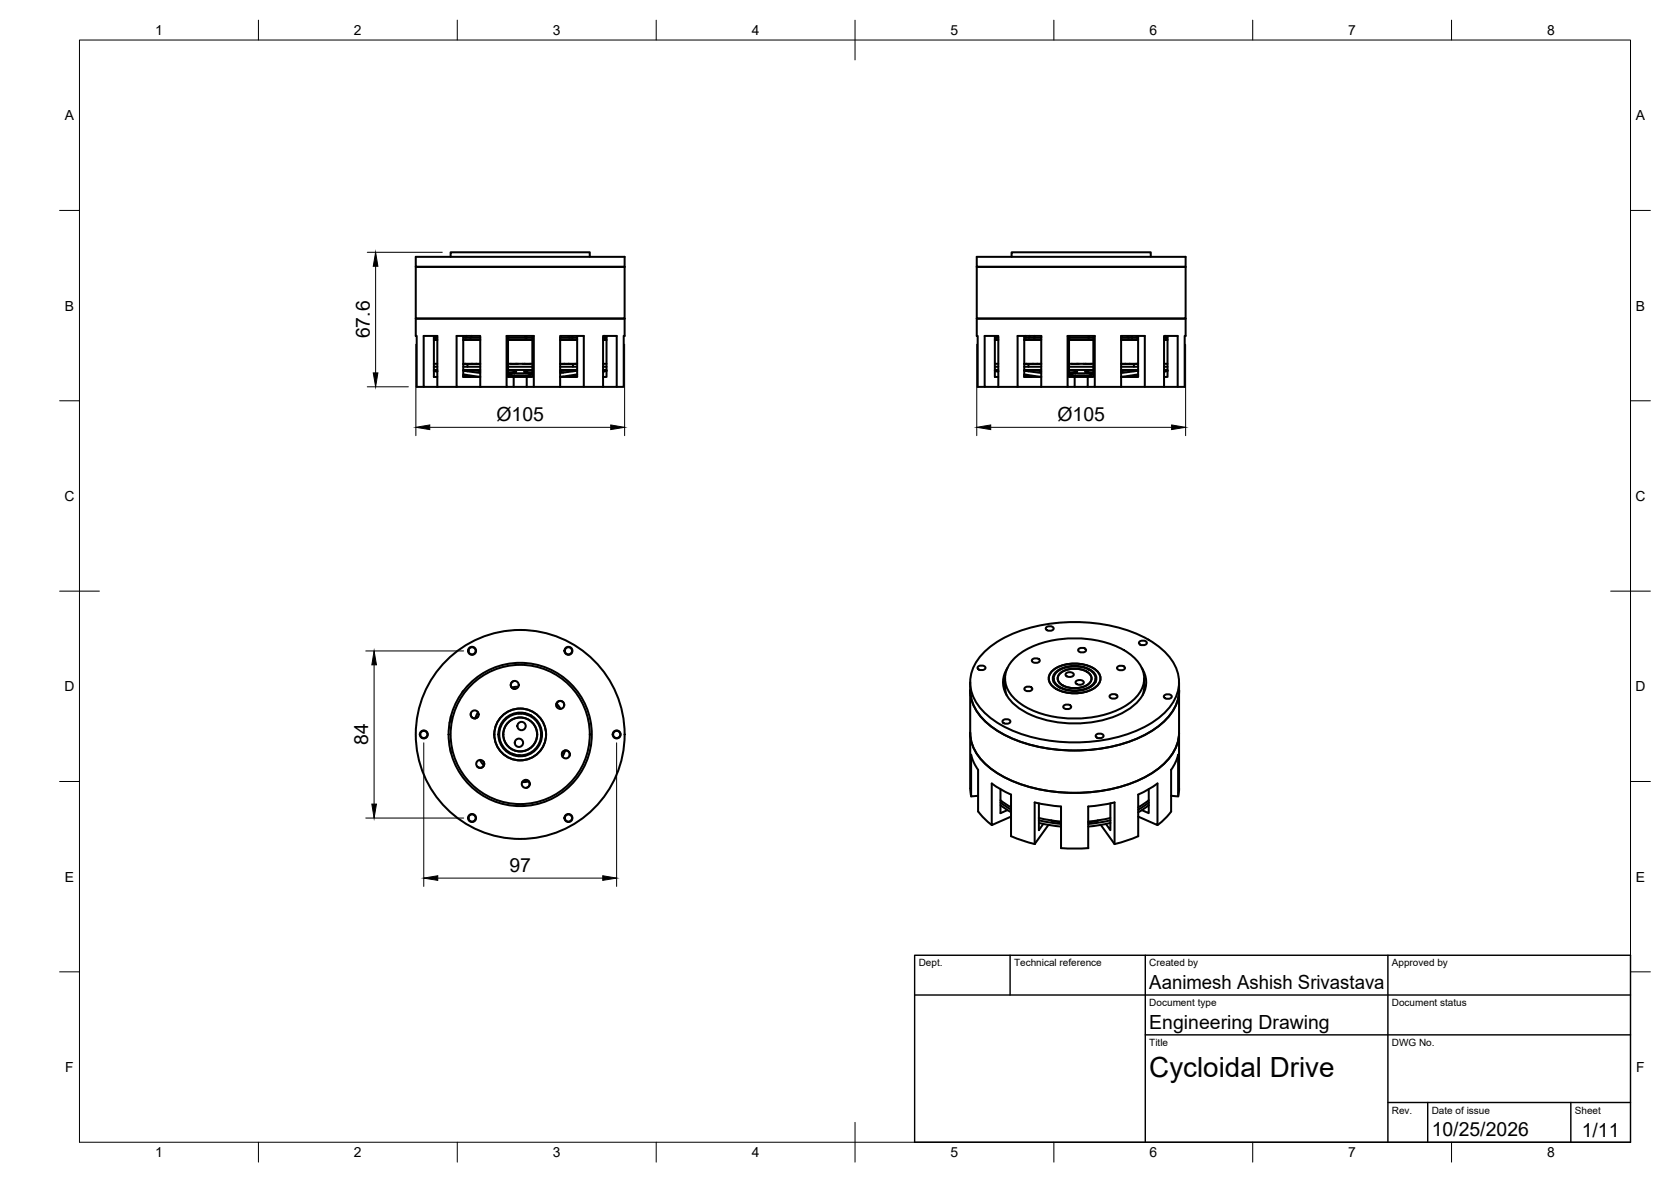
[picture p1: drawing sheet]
<svg xmlns="http://www.w3.org/2000/svg" width="420mm" height="297mm" viewBox="0 0 420 297" stroke-linecap="round" stroke-linejoin="round" font-family="sans-serif">
<!-- layer: Visible -->
<g fill="none" stroke="#000" stroke-width=".51">
<path d="M104.5 64.5h52.6v2.6h-52.6zM104.5 67.1h52.6v13h-52.6zM113.3 64.5v-1.1h35v1.1M245.6 64.5h52.5v2.6h-52.5zM245.6 67.1h52.5v13h-52.5zM254.4 64.5v-1.1h34.9v1.1M106.5 97.2h-1.7v-12.8h-.3v-4.3h52.6v4.3h-.3v12.8h-1.7M106.5 84.4h3.5v12.8h-3.5zM109.1 85.4h.9M109.1 91.4h.9M109.1 84.9h.9M109.1 93h.9"/>
<path d="M109.1 92.2h.9M109.1 84.4v10.3h.9M109.6 84.8l-.1 .1M109.8 84.4l-.3 .5M110 97.2h4.8M110 93.1l-.9 .1 .9 .2-.9-.2M114.8 84.4h6v12.8h-6zM116.5 91.5h2.3M116.5 85.4h4.3M116.5 91.4h4.3M116.5 84.9h4.3M116.5 84.6v-.2v10.3h4.3l-4.3-.6"/>
<path d="M116.5 94.3l1.8 .4-1.8-.2M116.5 93h4.3M116.5 92.2h4.3M116.5 94.6l.6 .1M117 91.4l-.1 .1M117.3 84.4l-.2 .5M117.5 91.5v.7M117.5 93.1v.2M118.6 84.4l-.2 .5M118.6 91.4l.2 .1M118.8 91.5h2M119.8 91.4l-.2 .1"/>
<path d="M120.8 97.2h6.6M120.8 93.3l-4.3-.2 4.3 .6M127.7 85.4h6.2M127.7 91.4h6.2M127.7 84.4v10.3h6.2v-10.3M127.7 84.9h4.7M127.7 93.1l2.1 .3-.5 .3h-1.6M127.7 93h6.2M127.7 92.2h6.2M127.8 94l1.1-.2h3.8l.9 .1 .2 .2-.9 .2-3.2 .1-1.4-.1zM128.4 91.4h1.9M129.2 94.7v2.5h-1.8v-12.8h6.8v12.8h-1.8"/>
<path d="M129.8 91.4l-.2 .1M131.9 91.4l.2 .1M132 84.4v.5M132.3 84.4l.1 .5M132.4 84.9h1.5M132.4 94.7v2.5h-3.2M133.4 91.4h-2M133.9 93.1l-2.1 .3 .5 .3h1.6M134.2 97.2h6.6M140.8 91.5h2.1M140.8 85.4h4.3M140.8 91.4h4.3"/>
<path d="M140.8 84.4h6v12.8h-6zM140.8 84.9h3.1M140.8 93.3l4.3-.1-4.3 .5M140.8 93h4.3M140.8 92.2h4.3M141.9 91.4l.2 .1M142.9 91.5h2.2M143 84.4l.2 .5M143.1 91.4l-.2 .1M143.8 84.4l.1 .5M143.9 84.9h1.2M144.1 91.5v.7"/>
<path d="M144.1 93.1v.2M144.6 91.4l.2 .1M145.1 84.4v.2M145.1 84.4v10.3h-4.3l4.3-.6M145.1 94.3l-1.8 .4 1.8-.2M145.1 94.6l-.6 .1M146.8 97.2h4.8M151.6 85.4h.9M151.6 91.4h.9M151.6 84.4h3.5v12.8h-3.5zM151.6 93.1l.9 .1-.9 .2 .9-.2M151.6 93h.9"/>
<path d="M151.6 92.2h.9M151.6 84.9h.9M151.9 84.4l.1 .4M152 84.4l.3 .5M152.5 84.4v10.3h-.9M247.6 97.2h-1.8v-12.8h-.2v-4.3h52.5v4.3h-.2v12.8h-1.8M247.6 84.4h3.4v12.8h-3.4zM250.1 85.4h.9M250.1 91.4h.9M250.1 84.9h.9M250.1 93h.9M250.1 92.2h.9"/>
<path d="M250.1 84.4v10.3h.9M250.7 84.4l-.2 .5M251 97.2h4.9M251 93.1l-.9 .1 .9 .2-.9-.2M257.5 91.5h2.4M257.5 85.4h4.3M257.5 91.4h4.3M257.5 84.9h4.3M257.5 94.3l1.8 .4-1.8-.2M257.5 84.4v10.3h4.3l-4.3-.6M257.5 93h4.3M257.5 92.2h4.3"/>
<path d="M257.5 94.6l.6 .1M257.9 84.4l-.1 .5M258.1 91.4l-.2 .1M258.6 91.5v.7M258.6 93.1v.2M258.9 84.4l-.2 .5M259.7 91.4l.2 .1M259.9 91.5h1.9M260.2 84.4l-.2 .5M260.9 91.4l-.2 .1M261.8 84.9h.1M261.8 84.4h-5.9v12.8h5.9"/>
<path d="M261.8 97.2h6.6M261.8 84.4v.5M261.8 93.3l-4.3-.2 4.3 .6M261.8 84.4v12.8M268.8 85.4h6.1M268.8 91.4h6.1M268.8 84.4v10.3h6.1v-10.3M268.8 84.9h5M268.8 93.1l2 .3-.5 .3h-1.5M268.8 93h6.1M268.8 92.2h6.1M268.9 94l1-.2h3.9l.8 .1 .2 .2-.9 .2-3.2 .1-1.4-.1z"/>
<path d="M269.4 91.4l1.7 .1M270.2 94.7v2.5h-1.8v-12.8h6.9v12.8h-1.8M270.9 91.4l-.3 .1M271.3 91.4l-.2 .1M272.9 91.4l.3 .1M273.5 94.7v2.5h-3.3M273.7 84.4l.1 .3M273.8 84.9h1.1M273.8 84.4v.5M274.4 91.4h-1.9M274.9 93.1l-2 .3 .5 .3h1.5M275.3 97.2h6.6"/>
<path d="M281.9 91.5h4.3M281.9 85.4h4.3M281.9 91.4h4.3M281.9 84.4h5.9v12.8h-5.9zM281.9 84.4v.5h2.8M281.9 93.3l4.3-.2-4.3 .6M281.9 93h4.3M281.9 92.2h4.3M282.9 91.4l.2 .1M283.5 84.4l.2 .5M284.1 91.4l-.2 .1M284.6 84.4l.1 .5"/>
<path d="M284.7 84.9h1.5M285.1 91.5v.7M285.1 93.1v.2M285.7 91.4l.2 .1M285.8 84.4l.1 .5M286.2 84.4v10.3h-4.3l4.3-.6M286.2 94.3l-1.8 .4 1.8-.2M286.2 94.6l-.6 .1M287.8 97.2h4.9M292.7 85.4h.9M292.7 91.4h.9M292.7 84.4h3.4v12.8h-3.4z"/>
<path d="M292.7 93.1h.9l-.9 .3 .9-.2M292.7 93h.9M292.7 92.2h.9M292.7 84.9h.9M293.2 84.9l-.1-.5 .3 .5M293.6 84.4v10.3h-.9M263 157.7l.9-.3a.73 .73 0 0 1 1 .8l-1 .3a.73 .73 0 0 1-.9-.8zM116.5 173.6l-.3 .4M118.4 179.1a1.01 1.01 0 0 0 .6 1.4 1.01 1.01 0 0 0 1.3-.6M120.2 179l-.7 1.5M129.3 171.1a1.01 1.01 0 0 0-.9 1.1 1.01 1.01 0 0 0 1.2 .9M130.3 172.6l-1.7 .2"/>
<path d="M130.8 179.2l.4 .1M131.6 179.2l.8 .3M132 179.4l1.6 .4M132 179.2l-1.7 .1M140 176.8l1 1.4M141.7 176.6a1.01 1.01 0 0 0-1.4-.2 1.01 1.01 0 0 0-.2 1.4M243.9 171.5l.1 26.6 .2 2M244 173.5a11.9 11.9 0 0 0 5.5 9.3 37.4 37.4 0 0 0 25.2 5.6 31.7 31.7 0 0 0 17.4-6.6 11.4 11.4 0 0 0 4.4-8.3M245.9 167.6l.9-.4a.73 .73 0 0 1 .9 .8l-.9 .4a.73 .73 0 0 1-.9-.8zM247.4 164a30.5 30.5 0 0 1 18.8-7.5 39.8 39.8 0 0 1 22.6 4.3 13.8 13.8 0 0 1 7.6 9.4 10.8 10.8 0 0 1-4.6 9.8 33.4 33.4 0 0 1-19.6 6.5 37.5 37.5 0 0 1-22.2-5.4 11.7 11.7 0 0 1-6-10.9 11 11 0 0 1 3.4-6.2zM252.7 170.5v2.5l.4 1.7M253.3 167.8a6.6 6.6 0 0 0 1.4 8.9 22.3 22.3 0 0 0 14.7 5.1 25 25 0 0 0 15.4-4.3 7.2 7.2 0 0 0 2.8-8.7l-.5-1"/>
<path d="M255.5 165.1a23.3 23.3 0 0 1 16.4-4.6 20.5 20.5 0 0 1 14 5.5 6.6 6.6 0 0 1-1 9.9 23.3 23.3 0 0 1-16.4 4.6 20.5 20.5 0 0 1-13.9-5.5 6.6 6.6 0 0 1 .9-9.9zM257.6 172.9l1-.4a.73 .73 0 0 1 .9 .8l-.9 .4a.73 .73 0 0 1-1-.8zM259.5 165.8l.9-.4a.73 .73 0 0 1 1 .8l-1 .4a.73 .73 0 0 1-.9-.8zM264.8 168.4a9.7 9.7 0 0 1 10.8 0 2.69 2.69 0 0 1 1.1 2.6 2.69 2.69 0 0 1-1.9 2.1 9.9 9.9 0 0 1-10-.5 2.54 2.54 0 0 1 0-4.2zM264.9 170.5v1M265.6 168.8a8.1 8.1 0 0 1 9.2 0 2.26 2.26 0 0 1 .9 2.2 2.26 2.26 0 0 1-1.6 1.7 8.3 8.3 0 0 1-8.5-.5 2.13 2.13 0 0 1 0-3.4zM265.8 168.8a7.8 7.8 0 0 1 8.8 0 2.15 2.15 0 0 1 .8 2.1 2.15 2.15 0 0 1-1.5 1.7 8 8 0 0 1-8.1-.4 2.02 2.02 0 0 1 0-3.4zM266.6 169.2a6.3 6.3 0 0 1 7.2 0 1.77 1.77 0 0 1-.6 3 6 6 0 0 1-7.1-.9 1.61 1.61 0 0 1 .5-2.1zM266.6 169.2a6.2 6.2 0 0 1 7.2 0 1.76 1.76 0 0 1-.6 3 5.9 5.9 0 0 1-7-.9 1.59 1.59 0 0 1 .4-2.1zM267.4 177.4l.9-.4a.73 .73 0 0 1 1 .8l-1 .4a.73 .73 0 0 1-.9-.8zM268 169.3l1-.4a.76 .76 0 0 1 .9 .8l-.9 .4a.76 .76 0 0 1-1-.8zM270.5 171.3l1-.4a.76 .76 0 0 1 .9 .8l-.9 .4a.76 .76 0 0 1-1-.8z"/>
<path d="M271.2 163.2l.9-.4a.73 .73 0 0 1 .9 .8l-.9 .4a.73 .73 0 0 1-.9-.8zM275.5 170.5v1M279.1 174.8l.9-.4a.73 .73 0 0 1 .9 .8l-.9 .4a.73 .73 0 0 1-.9-.8zM280.9 167.7l1-.4a.73 .73 0 0 1 .9 .8l-.9 .4a.73 .73 0 0 1-1-.8zM286.4 161.3l1-.3a.73 .73 0 0 1 .9 .8l-.9 .3a.73 .73 0 0 1-1-.8zM287.7 170.5v2.5l-.4 1.7M292.7 174.8l.9-.3a.73 .73 0 0 1 1 .8l-1 .3a.73 .73 0 0 1-.9-.8zM296.5 171.5v26.6M113.2 188.1l.2 1.1M113.3 180.1l-.3 1.5M120.6 191l1 1.3M121.6 191.4a1.01 1.01 0 0 1-.3 1.4 1.01 1.01 0 0 1-1.4-.2"/>
<path d="M128.8 189.4l1.6 .6M129.2 189.6l.4 .1M130.4 189.8l1.7 .1M130.8 189.9h-.8M132.1 196a1.01 1.01 0 0 1 1.1 .9 1.01 1.01 0 0 1-.9 1.1M133 196.4l-1.7 .2M141.3 189.2a1.01 1.01 0 0 1 1.4-.5 1.01 1.01 0 0 1 .5 1.3M142.1 188.6l-.7 1.6M243.9 184.1a11.9 11.9 0 0 0 5.6 9.3 37.4 37.4 0 0 0 25.2 5.6 31.7 31.7 0 0 0 17.4-6.5 11.4 11.4 0 0 0 4.4-8.4M245.9 193.5v10.4M245.9 193.5l-.9-1.6-.8-2.2v10.4l1.7-.1M251.6 198.3v6.1l1.7-.8"/>
<path d="M252.1 181.1l1-.4a.73 .73 0 0 1 .9 .8l-.9 .4a.73 .73 0 0 1-1-.8zM275.6 184.7l.9-.4a.73 .73 0 0 1 .9 .8l-.9 .4a.73 .73 0 0 1-.9-.8zM288.8 198.3v6.1l-1.7-.8M294.5 193.5v10.4l-1.8 2-1.6 1.4M296.2 189.7v10.4l-1.7-.1M296.2 189.7l-.8 2.2-.9 1.6M296.5 198.1l-.2 2M246 203.9l1.7 2 1.7 1.4M251.6 201.1l2.6 1.8M251.6 202.3l2.6 1.8M251.6 201.7l2.6 1.8M254.2 205.2l-4.8 2.2v-10.5l2.2 1.5 2.6 1.3v10.4"/>
<path d="M254.2 210.1l2.9 1.1 3.1 .9M261.2 205.6l5.6 .9M261.2 201.9v6.7l1.1-1.5M261.2 206.8l5.6 .9M261.2 206.1l5.6 1M263.6 207.3l-3.4 4.8M264.3 206.2l.8 .3 1.7 .2M264.4 206.2v.1M276 206.2v.1M276.1 206.2l-.8 .3-1.7 .2M276.8 207.3l3.4 4.8 .1-10.4-3.3 .6-3.4 .4v10.5l-6.8-.1v-10.4l-3.4-.4-3.2-.6v10.4M279.2 201.9v6.7l-1.1-1.5"/>
<path d="M279.2 205.6l-5.6 .9M279.2 206.8l-5.5 .9M279.2 206.1l-5.5 1M286.2 205.2l4.8 2.2v-10.5l-2.2 1.5-2.6 1.3v10.4l-2.8 1.1-3.1 .9M288.9 201.1l-2.7 1.8M288.9 202.3l-2.7 1.8M288.9 201.7l-2.7 1.8"/>
<circle cx="118.7" cy="163.6" r=".9"/>
<circle cx="118.7" cy="163.6" r="1.01"/>
<circle cx="119.3" cy="179.5" r="1.01"/>
<circle cx="129.4" cy="172.1" r="1.01"/>
<circle cx="140.9" cy="177.1" r="1.01"/>
<circle cx="142.9" cy="163.6" r=".9"/>
<circle cx="142.9" cy="163.6" r="1.01"/>
<circle cx="106.6" cy="184.6" r=".9"/>
<circle cx="106.6" cy="184.6" r="1.01"/>
<circle cx="120.7" cy="192" r="1.01"/>
<circle cx="130.5" cy="186.7" r="1.05"/>
<circle cx="130.8" cy="184.6" r="26.3"/>
<circle cx="130.8" cy="184.6" r="17.5"/>
<circle cx="130.8" cy="184.6" r="6.5"/>
<circle cx="130.8" cy="184.6" r="5.3"/>
<circle cx="130.8" cy="184.6" r="4.3"/>
<circle cx="130.8" cy="184.6" r="4.2"/>
<circle cx="130.8" cy="184.6" r="5.5"/>
<circle cx="130.8" cy="184.6" r="18"/>
<circle cx="131.1" cy="182.5" r="1.05"/>
<circle cx="132.2" cy="197" r="1.01"/>
<circle cx="142.3" cy="189.6" r="1.01"/>
<circle cx="155.1" cy="184.6" r=".9"/>
<circle cx="155.1" cy="184.6" r="1.01"/>
<circle cx="118.7" cy="205.6" r=".9"/>
<circle cx="118.7" cy="205.6" r="1.01"/>
<circle cx="142.9" cy="205.6" r=".9"/>
<circle cx="142.9" cy="205.6" r="1.01"/>
</g>
<circle cx="293.2" cy="84.9" r=".25" fill="#000"/>
<!-- layer: BORDER -->
<g fill="none" stroke="#000" stroke-width=".25">
<path d="M20 10.1h390v276.9h-390zM65 5.1v5M115 5.1v5M165 5.1v5M215 5.1v10M265 5.1v5M315 5.1v5M365 5.1v5M15 52.9h5M410 52.9h5M15 100.7h5M410 100.7h5"/>
<path d="M15 148.6h10M405 148.6h10M15 196.4h5M410 196.4h5M15 244.2h5M410 244.2h5M65 287v5M115 287v5M165 287v5M215 282.1v9.9M265 287v5M315 287v5"/>
<path d="M365 287v5"/>
</g>
<!-- layer: TITLEBLOCK -->
<path d="M230 240.1h180v46.9h-180zM230 250h180M254 240.1v9.9M288 240.1v46.9M349 240.1v46.9M288 260.1h122M349 277.1h61M359 277.1v9.9M395 277.1v9.9" fill="none" stroke="#000" stroke-width=".36"/>
<!-- layer: FD_Dimensions -->
<g fill="none" stroke="#000" stroke-width=".25">
<path d="M92.4 63.4h18.8M94.4 66.9v26.8M92.4 97.2h10.3M104.6 86.5v23M157.1 86.5v23M245.6 86.5v23M298.1 86.5v23M108.1 107.4h45.5M249.1 107.4h45.5M92 163.6h24.6M94.1 167.1v35M106.6 186.7v36.1"/>
<path d="M155 186.7v36.1M92 205.6h24.6M110.1 220.7h41.5"/>
</g>
<path d="M94.4 63.4l.6 3.5h-1.1zM93.9 93.7h1.1l-.6 3.5zM104.6 107.4l3.5-.6v1.2zM153.6 106.8l3.5 .6-3.5 .6zM245.6 107.4l3.5-.6v1.2zM294.6 106.8l3.5 .6-3.5 .6zM94.1 163.6l.6 3.5h-1.2zM93.5 202.1h1.2l-.6 3.5zM106.6 220.7l3.5-.6v1.1zM151.6 220.1l3.4 .6-3.4 .5z" fill="#000" stroke="#000" stroke-width=".25"/>
<text font-size="7" x="289" y="270.6">Cycloidal Drive</text>
<g font-size="4.9">
<text x="93" y="85.1" transform="rotate(-90 93 85.1)">67.6</text>
<text x="124.8" y="105.8">Ø105</text>
<text x="265.9" y="105.8">Ø105</text>
<text x="92.6" y="187.3" transform="rotate(-90 92.6 187.3)">84</text>
<text x="128.1" y="219.2">97</text>
<text x="289" y="248.5">Aanimesh Ashish Srivastava</text>
<text x="289" y="258.6">Engineering Drawing</text>
<text x="360" y="285.5">10/25/2026</text>
<text x="397.7" y="285.7">1/11</text>
</g>
<g font-size="3.5">
<text x="39" y="8.8">1</text>
<text x="89" y="8.8">2</text>
<text x="139" y="8.8">3</text>
<text x="189" y="8.8">4</text>
<text x="239" y="8.8">5</text>
<text x="289" y="8.8">6</text>
<text x="339" y="8.8">7</text>
<text x="389" y="8.8">8</text>
<text x="16.3" y="30.2">A</text>
<text x="411.3" y="30.2">A</text>
<text x="16.3" y="78">B</text>
<text x="411.3" y="78">B</text>
<text x="16.2" y="125.9">C</text>
<text x="411.2" y="125.9">C</text>
<text x="16.2" y="173.7">D</text>
<text x="411.2" y="173.7">D</text>
<text x="16.3" y="221.6">E</text>
<text x="411.3" y="221.6">E</text>
<text x="16.4" y="269.4">F</text>
<text x="411.4" y="269.4">F</text>
<text x="39" y="290.8">1</text>
<text x="89" y="290.8">2</text>
<text x="139" y="290.8">3</text>
<text x="189" y="290.8">4</text>
<text x="239" y="290.8">5</text>
<text x="289" y="290.8">6</text>
<text x="339" y="290.8">7</text>
<text x="389" y="290.8">8</text>
</g>
<g font-size="2.5">
<text x="231" y="242.9">Dept.</text>
<text x="255" y="242.9">Technical reference</text>
<text x="289" y="242.9">Created by</text>
<text x="350" y="242.9">Approved by</text>
<text x="289" y="252.8">Document type</text>
<text x="350" y="252.8">Document status</text>
<text x="289" y="262.9">Title</text>
<text x="350" y="262.9">DWG No.</text>
<text x="350" y="279.9">Rev.</text>
<text x="360" y="279.9">Date of issue</text>
<text x="396" y="279.9">Sheet</text>
</g>
</svg>
